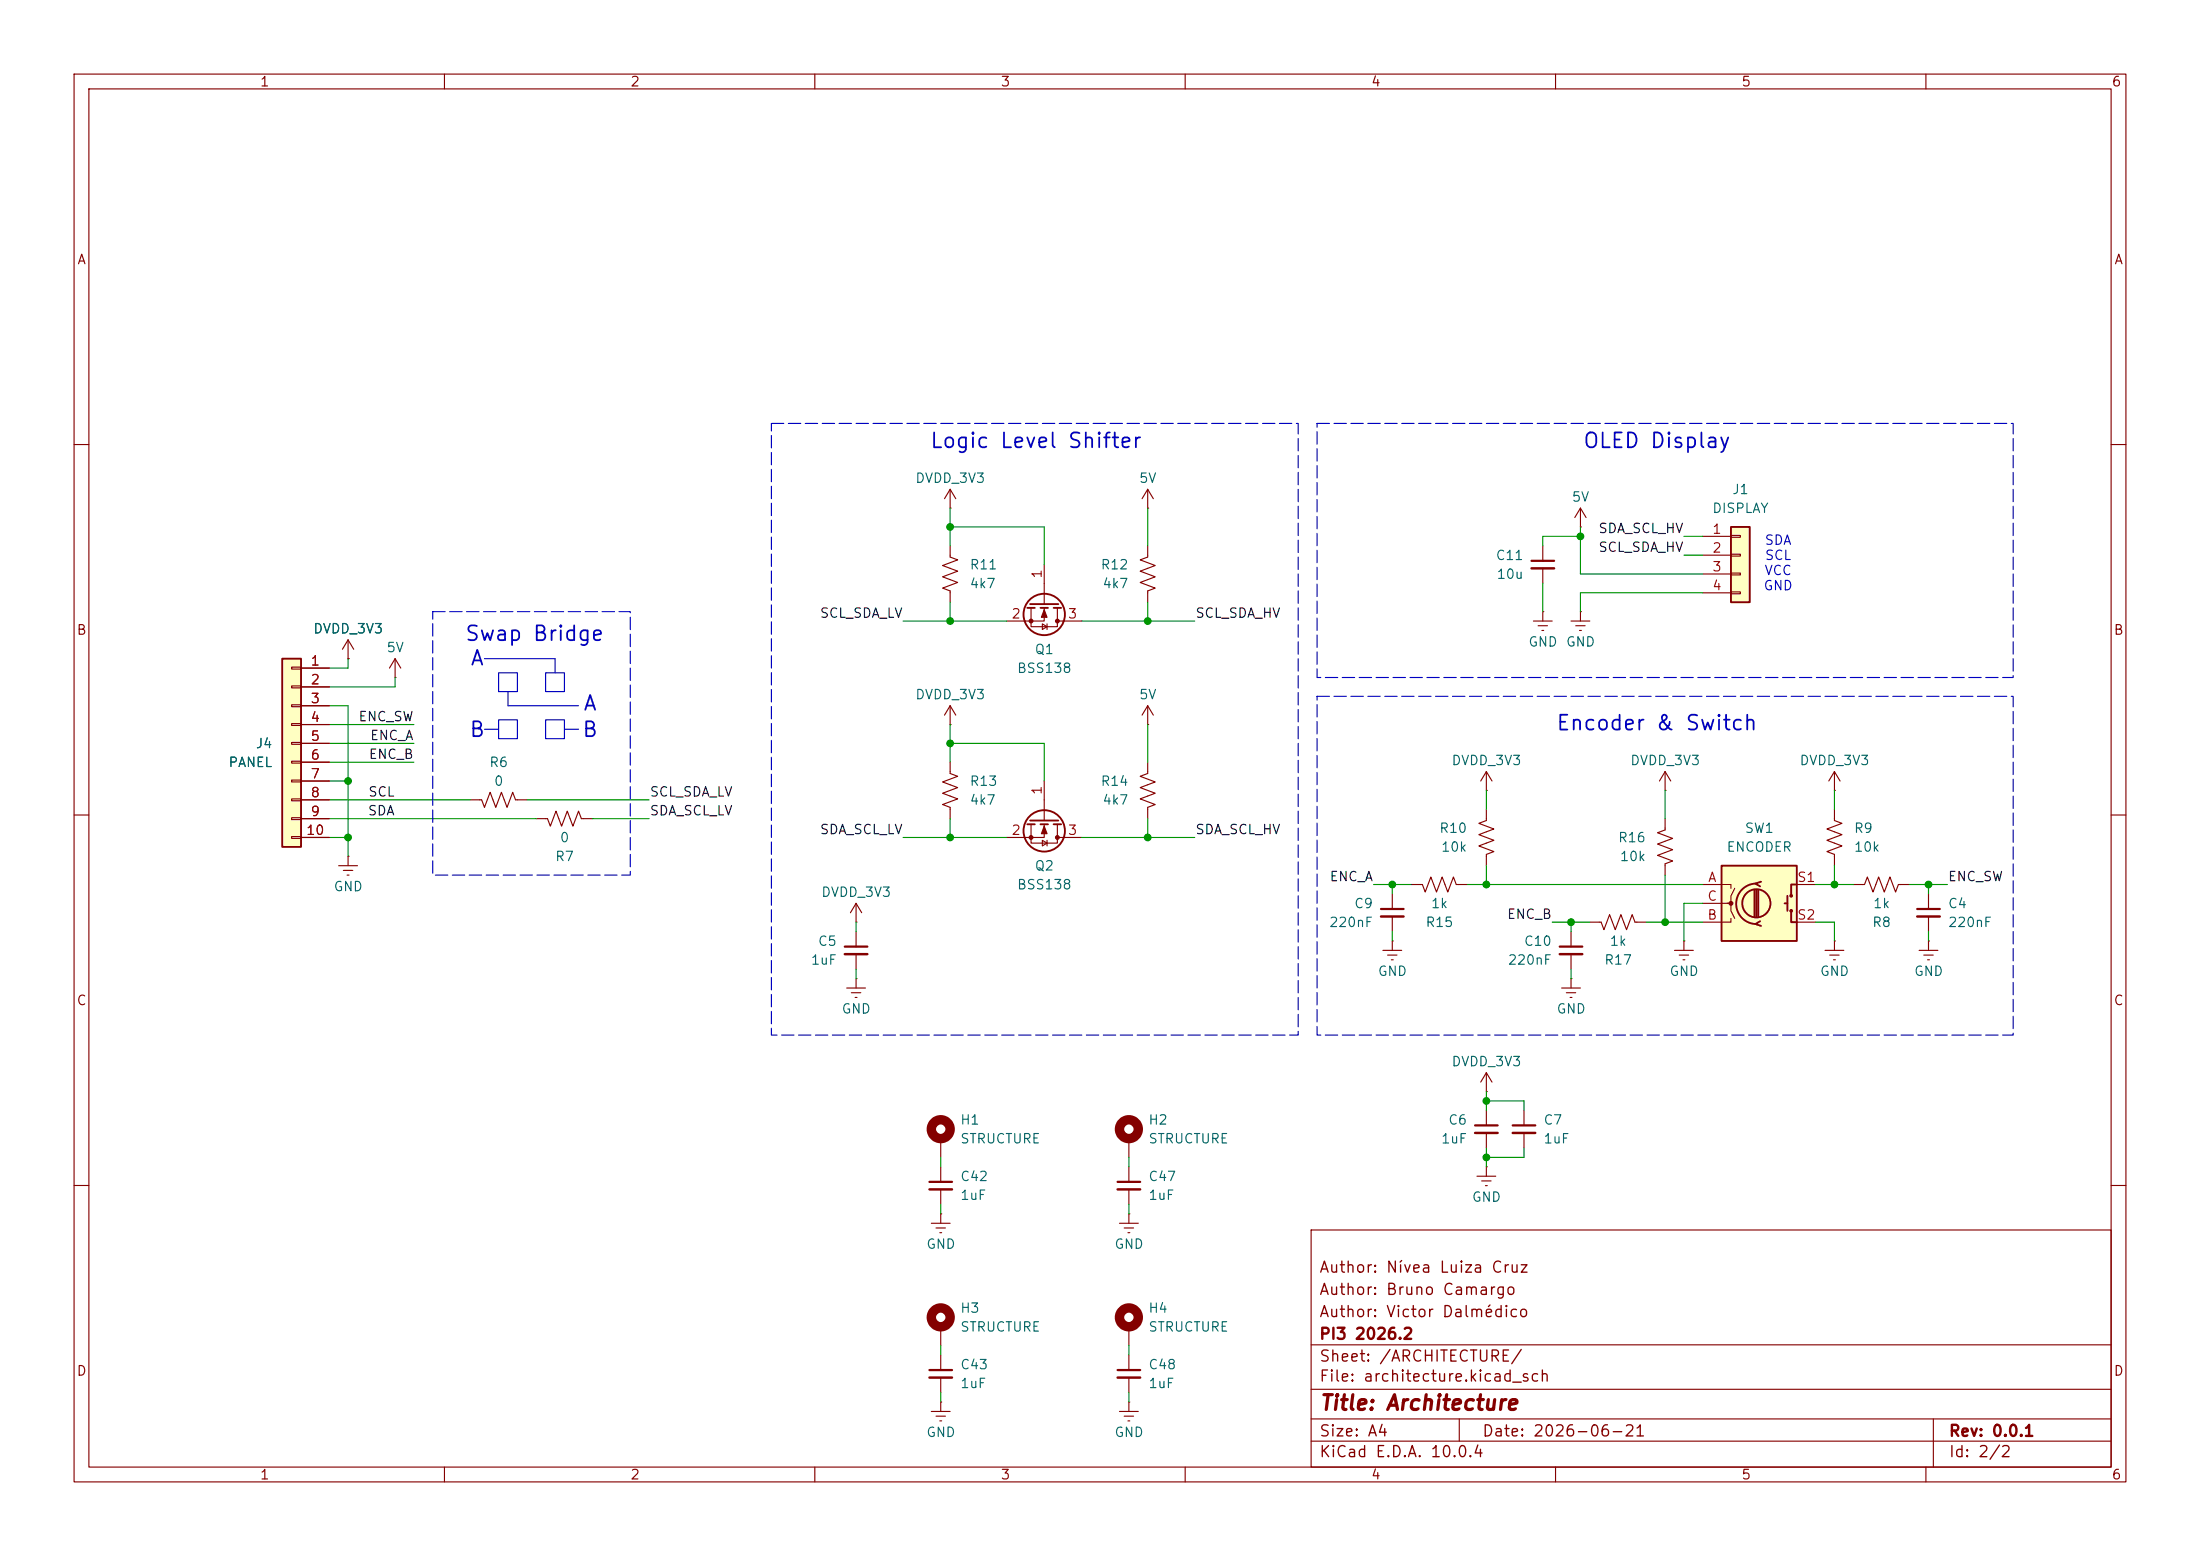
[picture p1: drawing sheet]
<svg xmlns="http://www.w3.org/2000/svg" width="297mm" height="210mm" viewBox="0 0 297 210" stroke-linecap="round" stroke-linejoin="round" font-family="sans-serif">
<g fill="none" stroke="#840000" stroke-width=".15">
<path d="M10 10h277v190h-277zM12 12h273v186h-273zM60 10v2M110 10v2M160 10v2M210 10v2M260 10v2M10 60h2M128.3 68.6h.1M128.3 66l.7 1.3M128.3 66l-.8 1.3M128.3 66v2.6"/>
<path d="M285 60h2M128.3 97.8h.1M128.3 95.3v2.5M128.3 95.3l.7 1.2M128.3 95.3l-.8 1.2M212.1 83.8h2.5M212.7 84.5h1.3M213.2 85.1h.3M213.4 82.6h.1M213.4 82.6v1.2M10 110h2M224.8 110.5v1.5l-1 .4 2 .8-2 .7 2 .8-2 .7 2 .8-1 .4v1.5"/>
<path d="M247.6 109.2v1.5l1.1 .4-2.1 .8 2.1 .7-2.1 .8 2.1 .8-2.1 .7 1 .4v1.5M247.6 106.7h.1M247.6 104.1v2.6M247.6 104.1l.8 1.3M247.6 104.1l-.7 1.3M250.2 119.4h1.5l.4-1 .8 2 .7-2 .8 2 .7-2 .8 2 .4-1h1.5M285 110h2M114.3 133.4h2.5M114.9 134h1.3M115.4 134.6h.3M115.6 124.5h.1M115.6 132.1h.1"/>
<path d="M115.6 121.9l.7 1.3M115.6 121.9l-.8 1.3M115.6 121.9v2.6M115.6 125.7v2.1M115.6 128.8v2M115.6 132.1v1.3M246.4 128.3h2.5M247 128.9h1.3M247.5 129.5h.3M247.6 127h.1M247.6 127v1.3M259.1 128.3h2.5"/>
<path d="M259.7 128.9h1.3M260.2 129.5h.3M260.3 127h.1M260.3 120.7v2M260.3 123.7v2M260.3 127v1.3M10 160h2M177 166h108v32h-108zM285 160h2M60 198v2M110 198v2M160 198v2"/>
<path d="M177 194.5h108M177 191.5h108M177 187.5h108M177 181.5h108M197 191.5v3M210 198v2M260 198v2M261 191.5v6.5"/>
</g>
<path d="M114 127.8h3.1M258.8 122.7h3.1" fill="none" stroke="#840000" stroke-width=".3"/>
<path d="M114 128.8h3.1M258.8 123.7h3.1" fill="none" stroke="#840000" stroke-width=".33"/>
<path d="M232.4 116.8h10.2v10.2h-10.2z" fill="#ffffc2"/>
<g fill="none" stroke="#840000" stroke-width=".25">
<path d="M232.4 116.8h10.2v10.2h-10.2zM237.1 119.2a2.73 2.73 0 0 0-2.7 2.8 2.73 2.73 0 0 0 2.7 2.7M237.7 119l-.7 .3 .6 .3M242.6 119.4h-.8v1.5M236.9 120.1v3.6M237.1 120.1v3.6M237.4 120.1v3.6M237.6 124.3l-.6 .4 .7 .3M240.9 121.9h.4M241.3 120.9v2M241.8 122.9v1.6h.8"/>
<circle cx="237.1" cy="121.9" r="1.9"/>
<circle cx="241.8" cy="120.9" r=".13"/>
<circle cx="241.8" cy="122.9" r=".13"/>
</g>
<g fill="none" stroke="#840000" stroke-width=".15">
<path d="M208.3 73.7v2M208.3 76.7v2M207 83.8h2.5M207.6 84.5h1.3M208.2 85.1h.2M208.3 82.6h.1M208.3 82.6v1.2M200.7 106.7h.1M200.7 104.1l-.8 1.3M200.7 104.1l.7 1.3M200.7 104.1v2.6M224.8 106.7h.1"/>
<path d="M224.8 104.1l-.8 1.3M224.8 104.1l.8 1.3M224.8 104.1v2.6M229.9 119.4h3.8v.5M234.2 119.9l-.5 1v1h-.5M242.6 119.4h2.5M210.8 133.4h2.6M211.5 134h1.2M212 134.6h.2M212.1 132.1h.1M212.1 132.1v1.3M229.9 121.9h3.8v1l.5 1.1"/>
<path d="M233.7 124v.5h-3.8M242.6 124.5h2.5"/>
</g>
<circle cx="233.7" cy="121.9" r=".25" fill="#840000" stroke="#840000" stroke-width=".15"/>
<path d="M206.8 75.7h3" fill="none" stroke="#840000" stroke-width=".3"/>
<path d="M206.8 76.7h3" fill="none" stroke="#840000" stroke-width=".33"/>
<path d="M233.7 71.1h2.5v10.2h-2.5z" fill="#ffffc2"/>
<path d="M233.7 71.1h2.5v10.2h-2.5z" fill="none" stroke="#840000" stroke-width=".25"/>
<g fill="none" stroke="#840000" stroke-width=".15">
<path d="M229.9 72.4h3.8M229.9 74.9h3.8M229.9 77.5h3.8M233.7 72.3h1.2v.2h-1.2zM233.7 74.8h1.2v.3h-1.2zM233.7 77.3h1.2v.3h-1.2zM233.7 79.9h1.2v.2h-1.2zM47 88.9h.1M47 86.4l.8 1.2M47 86.4l-.8 1.2M47 86.4v2.5M53.3 91.4h.1"/>
<path d="M53.3 88.9l.8 1.3M53.3 88.9l-.7 1.3M53.3 88.9v2.5M229.9 80h3.8M63.5 108h1.5l.4 1 .8-2.1 .7 2.1 .8-2.1 .8 2.1 .7-2.1 .4 1.1h1.5M72.4 110.5h1.5l.4 1 .8-2 .7 2 .8-2 .7 2 .8-2 .4 1h1.5"/>
</g>
<path d="M38.1 88.9h2.5v25.4h-2.5z" fill="#ffffc2"/>
<g fill="none" stroke="#840000" stroke-width=".25">
<path d="M38.1 88.9h2.5v25.4h-2.5zM138.7 82h1M139.1 81.5h3.8M140.5 82h1M142.2 82h1.1M138.7 111.3h1M139.1 110.7h3.8M140.5 111.3h1M142.2 111.3h1.1"/>
<circle cx="141" cy="82.9" r="2.79"/>
<circle cx="141" cy="112.1" r="2.79"/>
</g>
<g fill="none" stroke="#840000" stroke-width=".15">
<path d="M128.3 73.7v1.5l1 .4-2 .7 2 .8-2 .8 2 .7-2 .8 1 .4v1.5M141 76.2v5.3M154.9 68.6h.1M154.9 73.7v1.5l-1 .4 2.1 .7-2.1 .8 2.1 .8-2.1 .7 2.1 .8-1.1 .4v1.5M154.9 66l.8 1.3M154.9 66l-.7 1.3M154.9 66v2.6M213.4 71.1h.1M213.4 68.6l.7 1.3M213.4 68.6l-.8 1.3M213.4 68.6v2.5M39.4 90h1.2v.3h-1.2z"/>
<path d="M39.4 92.6h1.2v.2h-1.2zM39.4 95.1h1.2v.3h-1.2zM39.4 97.7h1.2v.2h-1.2zM40.6 90.2h3.8M40.6 92.7h3.8M40.6 95.3h3.8M40.6 97.8h3.8M47 88.9h.1M139.2 82v2.6h3.5v-2.6M140.7 84.2l.7 .4-.7 .4zM141 82v1.8h-5.1M141.4 84.2v.8"/>
<path d="M142.7 83.8h3.3M154.9 97.8h.1M154.9 95.3v2.5M154.9 95.3l.8 1.2M154.9 95.3l-.7 1.2M39.4 100.2h1.2v.3h-1.2zM39.4 102.7h1.2v.3h-1.2zM39.4 105.3h1.2v.2h-1.2zM39.4 107.8h1.2v.3h-1.2zM39.4 110.4h1.2v.2h-1.2zM39.4 112.9h1.2v.3h-1.2zM40.6 100.3h3.8"/>
<path d="M40.6 102.9h3.8M40.6 105.4h3.8M40.6 108h3.8M40.6 110.5h3.8M40.6 113h3.8M45.7 116.8h2.6M46.4 117.5h1.2M46.9 118.1h.2M47 115.6h.1M47 115.6v1.2M128.3 102.9v1.5l1 .4-2 .7 2 .8-2 .8 2 .7-2 .8 1 .4v1.5M139.2 111.3v2.5h3.5v-2.5"/>
<path d="M140.7 113.4l.7 .4-.7 .4zM141 111.3v1.7h-5.1M141 105.4v5.3M141.4 113.4v.8M142.7 113h3.3M154.9 102.9v1.5l-1 .4 2.1 .7-2.1 .8 2.1 .8-2.1 .7 2.1 .8-1.1 .4v1.5M190.5 119.4h1.5l.4 1 .8-2 .7 2 .8-2 .8 2 .7-2 .4 1h1.5M200.7 109.2v1.5l-1.1 .4 2.1 .8-2.1 .7 2.1 .8-2.1 .8 2.1 .7-1 .4v1.5M186.7 128.3h2.5M187.3 128.9h1.3M187.8 129.5h.3M188 127h.1"/>
<path d="M188 120.7v2M188 123.7v2M188 127v1.3M212.1 125.7v2.1M212.1 128.8v2M214.6 124.5h1.6l.3 1 .8-2.1 .8 2.1 .7-2.1 .8 2.1 .7-2.1 .4 1.1h1.5M226.1 128.3h2.5M226.7 128.9h1.3M227.2 129.5h.3M227.3 127h.1M227.3 127v1.3M127 153.7v2.5"/>
<path d="M127 157.5v2M152.4 153.7v2.5M152.4 157.5v2M199.4 158.8h2.5M200 159.4h1.3M200.7 157.5h.1M200.7 147.3h.1M200.7 144.8v2.5M200.7 149.9v2M200.7 152.9v2M200.7 157.5v1.3M200.7 144.8l.7 1.3"/>
<path d="M200.7 144.8l-.8 1.3M205.7 149.9v2M205.7 152.9v2M125.7 165.1h2.6M126.4 165.7h1.2M126.9 166.4h.2M127 163.8h.1M127 160.5v2.1M127 163.8v1.3M127 179.1v2.5M151.1 165.1h2.6M151.8 165.7h1.2"/>
<path d="M152.3 166.4h.2M152.4 163.8h.1M152.4 160.5v2.1M152.4 163.8v1.3M152.4 179.1v2.5M200.5 160h.3M125.7 190.5h2.6M126.4 191.1h1.2M126.9 191.8h.2M127 189.2h.1M127 182.9v2M127 185.9v2.1"/>
<path d="M127 189.2v1.3M151.1 190.5h2.6M151.8 191.1h1.2M152.3 191.8h.2M152.4 189.2h.1M152.4 182.9v2M152.4 185.9v2.1M152.4 189.2v1.3"/>
</g>
<g fill="none" stroke="#840000" stroke-width="1.3">
<circle cx="127" cy="152.4" r="1.27"/>
<circle cx="152.4" cy="152.4" r="1.27"/>
<circle cx="127" cy="177.8" r="1.27"/>
<circle cx="152.4" cy="177.8" r="1.27"/>
</g>
<path d="M186.4 122.7h3.1M210.6 127.8h3M125.5 159.5h3M150.9 159.5h3M199.1 151.9h3.1M204.2 151.9h3.1M125.5 184.9h3M150.9 184.9h3" fill="none" stroke="#840000" stroke-width=".3"/>
<path d="M186.4 123.7h3.1M210.6 128.8h3M199.1 152.9h3.1M204.2 152.9h3.1M125.5 160.5h3M150.9 160.5h3M125.5 185.9h3M150.9 185.9h3" fill="none" stroke="#840000" stroke-width=".33"/>
<g fill="#840000" stroke="#840000" stroke-width=".15">
<path d="M141 82.3l.4 1h-.8z"/>
<path d="M141 111.5l.4 1h-.8z"/>
<circle cx="142.7" cy="83.8" r=".25"/>
<circle cx="139.2" cy="83.8" r=".25"/>
<circle cx="142.7" cy="113" r=".25"/>
<circle cx="139.2" cy="113" r=".25"/>
</g>
<path d="M65.4 88.9h9.5v1.9M65.4 98.4h1.9M67.3 90.8h2.5v2.5h-2.5zM67.3 97.2h2.5v2.5h-2.5zM68.6 93.3v2h9.5M73.7 97.2h2.5v2.5h-2.5zM73.7 90.8h2.5v2.5h-2.5zM76.2 98.4h1.9" fill="none" stroke="#0000c2" stroke-width=".15"/>
<g fill="none" stroke="#009600" stroke-width=".15">
<path d="M128.3 68.6v5.1M128.3 71.1h12.7v5.1M154.9 68.6v5.1M208.3 78.7v3.9M213.4 72.4h-5.1v1.3M213.4 71.1v6.4h16.5M227.3 74.9h2.6M227.3 72.4h2.6M44.4 95.3h2.6v20.3M44.4 97.8h11.5M47 88.9v1.3h-2.6M53.3 91.4v1.3h-8.9"/>
<path d="M121.9 83.8h14M128.3 81.3v2.5M128.3 97.8v5.1M146 83.8h15.3M154.9 81.3v2.5M154.9 97.8v5.1M229.9 80h-16.5v2.6M44.4 113h2.6M44.4 110.5h28M44.4 108h19.1M44.4 100.3h11.5M44.4 102.9h11.5"/>
<path d="M44.4 105.4h2.6M71.1 108h16.5M80 110.5h7.6M121.9 113h14M128.3 110.5v2.5M128.3 100.3h12.7v5.1M146 113h15.3M154.9 110.5v2.5M185.4 119.4h5.1M188 119.4v1.3M198.1 119.4h31.8M200.7 106.7v2.5"/>
<path d="M200.7 116.8v2.6M224.8 106.7v3.8M224.8 118.1v6.4M245.1 119.4h5.1M247.6 106.7v2.5M247.6 116.8v2.6M257.8 119.4h5.1M260.3 119.4v1.3M115.6 124.5v1.2M115.6 130.8v1.3M188 125.7v1.3M209.5 124.5h5.1"/>
<path d="M212.1 124.5v1.2M212.1 130.8v1.3M222.2 124.5h7.7M229.9 121.9h-2.6v5.1M245.1 124.5h2.5v2.5M260.3 125.7v1.3M127 156.2v1.3M152.4 156.2v1.3M200.7 147.3v2.6M200.7 154.9v2.6M200.7 148.6h5v1.3M205.7 154.9v1.3h-5"/>
<path d="M127 162.6v1.2M152.4 162.6v1.2M127 181.6v1.3M127 188v1.2M152.4 181.6v1.3M152.4 188v1.2"/>
</g>
<path d="M104.1 57.2h71.2v82.5h-71.2zM177.8 57.2h94v34.2h-94zM58.4 82.6h26.7v35.5h-26.7zM177.8 94h94v45.7h-94z" fill="none" stroke="#0000c2" stroke-width=".15" stroke-dasharray="1.7 .6"/>
<g fill="#009600" stroke="#009600" stroke-width=".14">
<circle cx="128.3" cy="71.1" r=".46"/>
<circle cx="200.7" cy="119.4" r=".46"/>
<circle cx="188" cy="119.4" r=".46"/>
<circle cx="154.9" cy="83.8" r=".46"/>
<circle cx="47" cy="113" r=".46"/>
<circle cx="47" cy="105.4" r=".46"/>
<circle cx="260.3" cy="119.4" r=".46"/>
<circle cx="247.6" cy="119.4" r=".46"/>
<circle cx="213.4" cy="72.4" r=".46"/>
<circle cx="128.3" cy="100.3" r=".46"/>
<circle cx="128.3" cy="113" r=".46"/>
<circle cx="154.9" cy="113" r=".46"/>
<circle cx="128.3" cy="83.8" r=".46"/>
<circle cx="224.8" cy="124.5" r=".46"/>
<circle cx="212.1" cy="124.5" r=".46"/>
<circle cx="200.7" cy="148.6" r=".46"/>
<circle cx="200.7" cy="156.2" r=".46"/>
</g>
<g font-size="2" fill="#0000c2">
<text x="125.4" y="61">Logic Level Shifter</text>
<text x="213.6" y="61">OLED Display</text>
<text x="62.6" y="87">Swap Bridge</text>
<text x="63.4" y="90.3">A</text>
<text x="63.2" y="100">B</text>
<text x="78.5" y="100">B</text>
<text x="78.6" y="96.4">A</text>
<text x="210" y="99.1">Encoder &amp; Switch</text>
</g>
<text font-size="2" fill="#840000" x="178" y="190.8">Title: Architecture</text>
<g font-size="1.5" fill="#840000">
<text x="178" y="172.2">Author: Nívea Luiza Cruz</text>
<text x="178" y="178.2">Author: Victor Dalmédico</text>
<text x="178" y="175.2">Author: Bruno Camargo</text>
<text x="178" y="184.2">Sheet: /ARCHITECTURE/</text>
<text x="178" y="181.2">PI3 2026.2</text>
<text x="178" y="186.9">File: architecture.kicad_sch</text>
<text x="178" y="197.1">KiCad E.D.A. 10.0.4</text>
<text x="178" y="194.3">Size: A4</text>
<text x="200" y="194.3">Date: 2026-06-21</text>
<text x="263" y="194.3">Rev: 0.0.1</text>
<text x="263" y="197.1">Id: 2/2</text>
</g>
<g font-size="1.3" fill="#840000">
<text x="35" y="12">1</text>
<text x="85" y="12">2</text>
<text x="135" y="12">3</text>
<text x="185" y="12">4</text>
<text x="235" y="12">5</text>
<text x="285" y="12">6</text>
<text x="10.3" y="36">A</text>
<text x="285.3" y="36">A</text>
<text x="10.3" y="86">B</text>
<text x="285.3" y="86">B</text>
<text x="10.3" y="136">C</text>
<text x="285.3" y="136">C</text>
<text x="10.3" y="186">D</text>
<text x="285.3" y="186">D</text>
<text x="35" y="200">1</text>
<text x="85" y="200">2</text>
<text x="135" y="200">3</text>
<text x="185" y="200">4</text>
<text x="235" y="200">5</text>
<text x="285" y="200">6</text>
</g>
<g font-size="1.3" fill="#006464">
<text x="123.5" y="65.5">DVDD_3V3</text>
<text x="153.7" y="65.5">5V</text>
<text x="212.1" y="68">5V</text>
<text x="231.1" y="69.6">DISPLAY</text>
<text x="233.8" y="67">J1</text>
<text x="130.8" y="77.2">R11</text>
<text x="148.5" y="77.2">R12</text>
<text x="201.8" y="75.9">C11</text>
<text x="130.8" y="79.7">4k7</text>
<text x="148.7" y="79.7">4k7</text>
<text x="202" y="78.4">10u</text>
<text x="42.2" y="85.8">DVDD_3V3</text>
<text x="52.1" y="88.3">5V</text>
<text x="139.6" y="88.6">Q1</text>
<text x="206.2" y="87.6">GND</text>
<text x="211.3" y="87.6">GND</text>
<text x="123.5" y="94.7">DVDD_3V3</text>
<text x="137.2" y="91.1">BSS138</text>
<text x="153.7" y="94.7">5V</text>
<text x="34.4" y="101.3">J4</text>
<text x="30.8" y="103.8">PANEL</text>
<text x="66" y="103.8">R6</text>
<text x="66.6" y="106.4">0</text>
<text x="130.8" y="106.4">R13</text>
<text x="148.5" y="106.4">R14</text>
<text x="195.9" y="103.6">DVDD_3V3</text>
<text x="220" y="103.6">DVDD_3V3</text>
<text x="242.9" y="103.6">DVDD_3V3</text>
<text x="130.8" y="108.9">4k7</text>
<text x="148.7" y="108.9">4k7</text>
<text x="194.2" y="112.7">R10</text>
<text x="235.5" y="112.7">SW1</text>
<text x="250.2" y="112.7">R9</text>
<text x="74.9" y="116.5">R7</text>
<text x="75.5" y="114">0</text>
<text x="139.6" y="117.8">Q2</text>
<text x="194.5" y="115.3">10k</text>
<text x="218.3" y="114">R16</text>
<text x="218.6" y="116.5">10k</text>
<text x="233" y="115.3">ENCODER</text>
<text x="250.2" y="115.3">10k</text>
<text x="45" y="120.6">GND</text>
<text x="110.8" y="121.4">DVDD_3V3</text>
<text x="137.2" y="120.4">BSS138</text>
<text x="179.3" y="125.4">220nF</text>
<text x="182.7" y="122.9">C9</text>
<text x="192.4" y="125.4">R15</text>
<text x="193.1" y="122.9">1k</text>
<text x="252.7" y="125.4">R8</text>
<text x="252.8" y="122.9">1k</text>
<text x="262.9" y="122.9">C4</text>
<text x="262.9" y="125.4">220nF</text>
<text x="109.4" y="130.5">1uF</text>
<text x="110.3" y="128">C5</text>
<text x="203.5" y="130.5">220nF</text>
<text x="205.6" y="128">C10</text>
<text x="216.5" y="130.5">R17</text>
<text x="217.2" y="128">1k</text>
<text x="113.5" y="137.1">GND</text>
<text x="185.9" y="132">GND</text>
<text x="210.1" y="137.1">GND</text>
<text x="225.3" y="132">GND</text>
<text x="245.6" y="132">GND</text>
<text x="258.3" y="132">GND</text>
<text x="195.9" y="144.2">DVDD_3V3</text>
<text x="129.5" y="154.6">STRUCTURE</text>
<text x="129.5" y="152.1">H1</text>
<text x="154.9" y="154.6">STRUCTURE</text>
<text x="154.9" y="152.1">H2</text>
<text x="194.5" y="154.6">1uF</text>
<text x="195.4" y="152.1">C6</text>
<text x="208.3" y="152.1">C7</text>
<text x="208.3" y="154.6">1uF</text>
<text x="129.5" y="159.7">C42</text>
<text x="154.9" y="159.7">C47</text>
<text x="129.5" y="162.3">1uF</text>
<text x="154.9" y="162.3">1uF</text>
<text x="198.6" y="162.5">GND</text>
<text x="125" y="168.9">GND</text>
<text x="150.4" y="168.9">GND</text>
<text x="129.5" y="177.5">H3</text>
<text x="154.9" y="177.5">H4</text>
<text x="129.5" y="180">STRUCTURE</text>
<text x="129.5" y="185.1">C43</text>
<text x="154.9" y="180">STRUCTURE</text>
<text x="154.9" y="185.1">C48</text>
<text x="129.5" y="187.7">1uF</text>
<text x="154.9" y="187.7">1uF</text>
<text x="125" y="194.3">GND</text>
<text x="150.4" y="194.3">GND</text>
</g>
<g font-size="1.3" fill="#0f0f0f">
<text x="215.7" y="74.8">SCL_SDA_HV</text>
<text x="215.7" y="72.3">SDA_SCL_HV</text>
<text x="110.6" y="83.7">SCL_SDA_LV</text>
<text x="161.3" y="83.7">SCL_SDA_HV</text>
<text x="48.3" y="97.7">ENC_SW</text>
<text x="49.9" y="100.2">ENC_A</text>
<text x="49.6" y="107.8">SCL</text>
<text x="49.7" y="102.7">ENC_B</text>
<text x="87.6" y="107.8">SCL_SDA_LV</text>
<text x="49.6" y="110.4">SDA</text>
<text x="87.6" y="110.4">SDA_SCL_LV</text>
<text x="110.6" y="112.9">SDA_SCL_LV</text>
<text x="161.3" y="112.9">SDA_SCL_HV</text>
<text x="179.4" y="119.3">ENC_A</text>
<text x="262.9" y="119.3">ENC_SW</text>
<text x="203.4" y="124.3">ENC_B</text>
</g>
<g font-size="1.3" fill="#a90000">
<text x="231.1" y="72.4">1</text>
<text x="231.1" y="74.9">2</text>
<text x="231.1" y="77.4">3</text>
<text x="136.5" y="83.8">2</text>
<text x="140.9" y="78.2" transform="rotate(-90 140.9 78.2)">1</text>
<text x="144.1" y="83.8">3</text>
<text x="231.1" y="80">4</text>
<text x="41.8" y="90.1">1</text>
<text x="41.8" y="92.7">2</text>
<text x="41.8" y="95.2">3</text>
<text x="41.8" y="97.8">4</text>
<text x="41.8" y="100.3">5</text>
<text x="41.8" y="102.8">6</text>
<text x="41.8" y="105.4">7</text>
<text x="41.8" y="107.9">8</text>
<text x="140.9" y="107.4" transform="rotate(-90 140.9 107.4)">1</text>
<text x="41.2" y="113">10</text>
<text x="41.8" y="110.5">9</text>
<text x="136.5" y="113">2</text>
<text x="144.1" y="113">3</text>
<text x="230.5" y="119.4">A</text>
<text x="242.5" y="119.4">S1</text>
<text x="230.4" y="124.4">B</text>
<text x="230.4" y="121.9">C</text>
<text x="242.5" y="124.4">S2</text>
</g>
<g font-size="1.3" fill="#0000c2">
<text x="238.1" y="77.9">VCC</text>
<text x="238.1" y="73.9">SDA</text>
<text x="238.2" y="75.9">SCL</text>
<text x="238" y="80">GND</text>
</g>
</svg>
